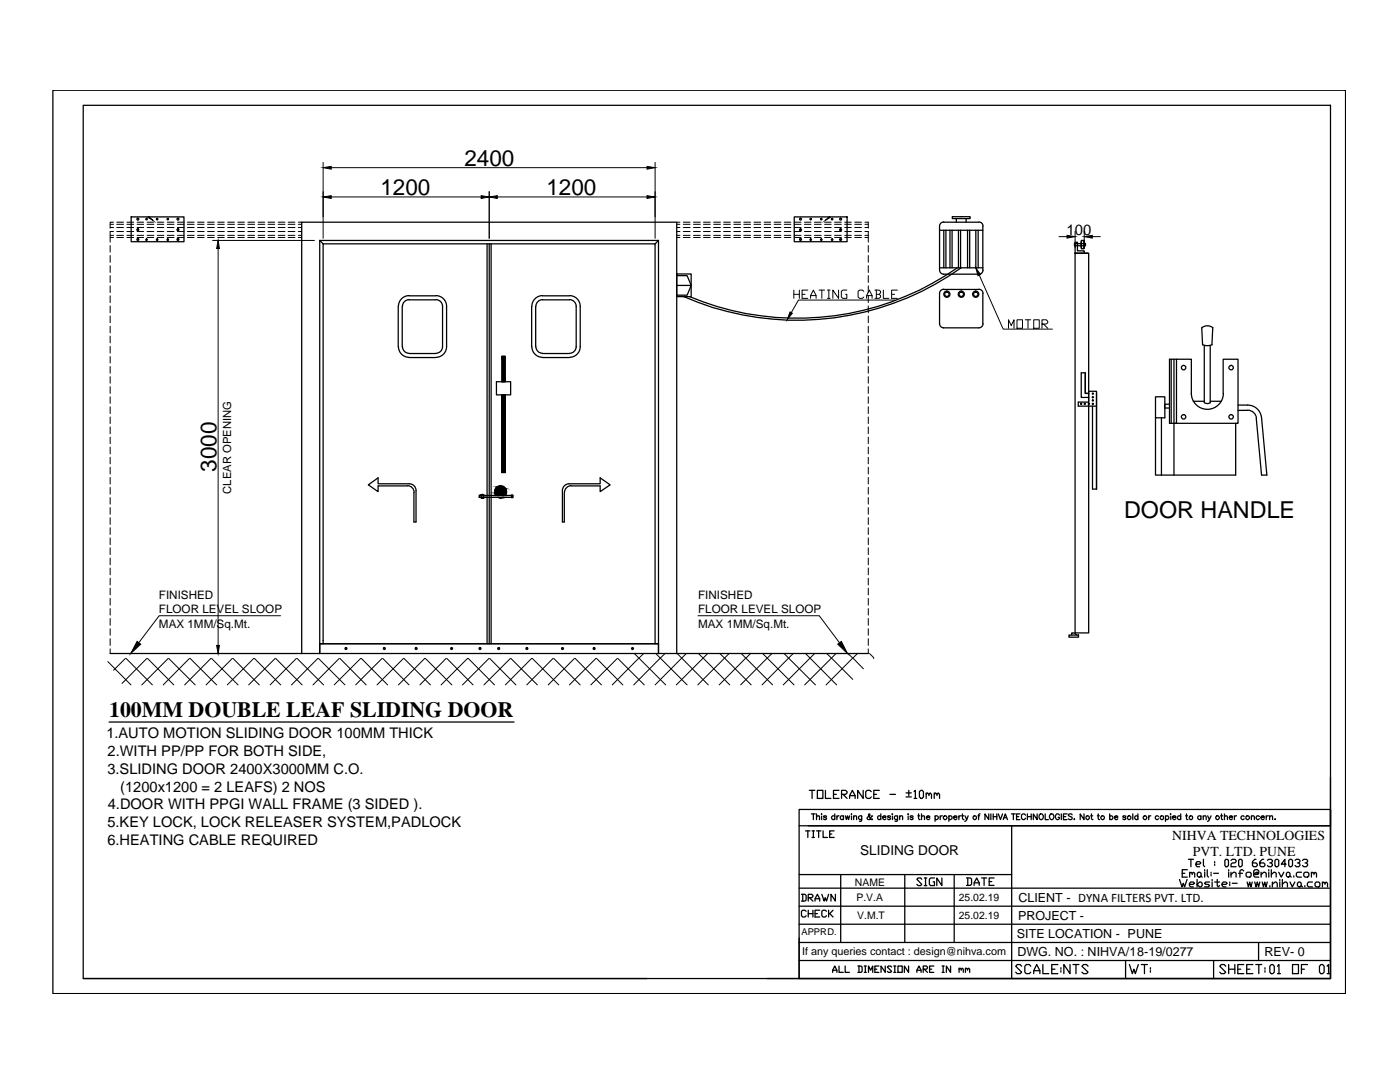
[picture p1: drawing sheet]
<svg xmlns="http://www.w3.org/2000/svg" width="279mm" height="216mm" viewBox="0 0 279 216" stroke-linecap="round" stroke-linejoin="round" font-family="sans-serif">
<!-- layer: 0 -->
<g fill="none" stroke="#000" stroke-width=".25">
<path d="M10.6 18h257.9v180.3h-257.9zM16.6 21h248.9v174.3h-248.9zM26.2 43.3h10.5v4.9h-10.5zM63.8 48h67.6v80.5h-67.6zM63.8 48l.7 .7M81.6 59.8h5.4M81.6 59h5.4M81.7 59.8a1.33 1.33 0 0 0-1.4 1.3M81.7 59a2.14 2.14 0 0 0-2.2 2.1M87 59.8a1.33 1.33 0 0 1 1.3 1.3v8.1M87 59a2.14 2.14 0 0 1 2.1 2.1v8.1M97.2 48.7v79.8"/>
<path d="M97.6 48.7v79.8M98 48.7v79.8M108.3 59.8h5.3M108.3 59h5.3M108.3 59.8a1.33 1.33 0 0 0-1.4 1.3M108.3 59a2.14 2.14 0 0 0-2.2 2.1v8.1M113.7 59.8a1.33 1.33 0 0 1 1.3 1.3v8.1M113.7 59a2.14 2.14 0 0 1 2.1 2.1v8.1M131.4 48l-.7 .7M135.1 54.7h2.8v4.5h-2.8zM135.1 55h2l.8 2M135.1 57h2.8l-.8 1.9h-2"/>
<path d="M158.5 43.3h10.6v4.9h-10.6zM187.5 45.1v8.8a.83 .83 0 0 0 .8 .8M187.5 58.6v6a.83 .83 0 0 0 .8 .8M187.5 53.4h8.6M187.5 45.9h8.6M188.3 54.7h7M188.3 44.3h7M188.3 57.8h7M188.3 44.3a.83 .83 0 0 0-.8 .8M188.3 57.7a.83 .83 0 0 0-.8 .8M188.4 45.9v7.5M188.8 45.9v7.5"/>
<path d="M189.6 45.9v7.5M190 45.9v7.5M190.9 44.3v-.7h-.9v-.4h3.6v.4h-.8v.7M190.9 43.6h1.9M191.1 53.4a55.7 55.7 0 0 1-53.5 5.8M191.3 45.9v7.5M191.7 45.9v7.5M191.8 53.4a56.4 56.4 0 0 1-55.3 5.8M193.1 45.9v7.5M193.5 45.9v7.5M194.7 45.9v7.5M195.2 45.9v7.5"/>
<path d="M195.4 44.3a.83 .83 0 0 1 .8 .8M195.4 57.7a.83 .83 0 0 1 .8 .8M196.1 45.1v8.8M196.1 58.6v6M196.2 53.9a.83 .83 0 0 1-.8 .8M214.4 48.6h2.2v.4h-2.2zM214.6 50.5h2.7v75.8h-2.7zM214.6 50.5v-2.1h.4v1.7h1.4v.4M214.6 50.5h2.5M215.8 48h.5v1.6h-.5zM215.8 48l-.1 .8 .1 .8M216.3 48l.2 .8-.2 .8"/>
<path d="M79.5 61.1v8.1M79.5 69.2a2.14 2.14 0 0 0 2.2 2.1M80.3 61.1v8.1M80.3 69.2a1.33 1.33 0 0 0 1.4 1.3M81.6 70.5h5.4M81.6 71.3h5.4M88.3 69.2a1.33 1.33 0 0 1-1.3 1.3M89.1 69.2a2.14 2.14 0 0 1-2.1 2.1M99.1 76.2h2.8v2.6h-2.8zM100.1 78.8h.8v15.5h-.8zM100.2 71.1h.6v5.1h-.6zM106.1 69.2a2.14 2.14 0 0 0 2.2 2.1"/>
<path d="M106.9 61.1v8.1M106.9 69.2a1.33 1.33 0 0 0 1.4 1.3M108.3 70.5h5.3M108.3 71.3h5.3M115 69.2a1.33 1.33 0 0 1-1.3 1.3M115.8 69.2a2.14 2.14 0 0 1-2.1 2.1M188.3 65.4h7M196.2 64.6a.83 .83 0 0 1-.8 .8M217.3 78.5h-.7v-4.1h-.8v4.9h1.5M230.6 79.2h1.9v4.2h-1.9zM233.7 71.7v12.8M234.3 71.7v23.1"/>
<path d="M234.8 71.7h3v6.8a3.2 3.2 0 0 0 3.1 3.2 3.2 3.2 0 0 0 3.2-3.2v-6.8h3v12.8h-12.3zM234.8 71.7h-1.4v12.8h1.4M240.3 68.9v11.5M241.5 68.9v11.5M242 65.4l-.1 3.4-.8 .2-1.1-.2M242.1 65.4a1.67 1.67 0 0 0-2.3 0l.2 3.4M81.3 97h-5.8v1.1l-2-1.4 2-1.4v1.2h6.2a1.33 1.33 0 0 1 1.3 1.4v6.3h-.4v-5.9M81.3 96.9a1.33 1.33 0 0 1 1.3 1.3M96 99.2a.36 .36 0 0 0 .6 0M96.1 98.9h-.5v.3h.5v-.4h.3v.5l-.3-.1M96.4 98.9h5.9v.3h-5.9M96.6 98.8a.36 .36 0 0 0-.6 0"/>
<path d="M98.9 98.8a1.21 1.21 0 0 1 1-1.9 1.21 1.21 0 0 1 1 1.9M99.3 99.2l.6 .1 .6-.1M102.1 98.8h.2v.5h-.2zM114 97h5.8v1.1l2-1.4-2-1.4v1.2h-6.2a1.33 1.33 0 0 0-1.4 1.4v6.3h.4v-5.9M114 96.9a1.33 1.33 0 0 0-1.3 1.3M218 81v16.6h.8v-19.5h-1.5v2.1h-2.1v.8h3.6M230.6 83.4v11.4h1.2M231.8 83.4v11.4M233.4 80.7h-.9v.7h.9M238.1 80.1h2.2M240.4 80.3a.99 .99 0 0 0 1.1 0M241.5 80.1h2.2"/>
<path d="M246.6 84.5v10.3h-14.8M247.1 81.9h1.9M247.1 80.8h1.9M249 81.8a1.76 1.76 0 0 1 1.7 1.6M249 80.8a2.77 2.77 0 0 1 2.8 2.5M251.8 83.4l1 11.4h-1l-1.1-11.3M60.2 130.4v-86.1h74.9v86.1M63.8 128.5h67.6v1.9h-67.6zM63.8 128.5v1.9h-41.8M64.5 128.5v-79.8h66.2v79.8M131.4 128.5v1.9h41.9M213.3 126.7h1.9v.4h-1.9z"/>
<path d="M213.9 126.7v-.4h.5l.5 .4M21.8 144.1h80.8M161.5 157.7h1.1M162.1 157.7v1.6M163.1 157.7h1.1v1.6h-1.1zM164.7 157.7v1.6h1.1M166.3 158.5h.6M167.4 157.7h-1.1v1.6h1.1M168 158.5h.8l.3-.3v-.2l-.3-.3h-.8v1.6M168.2 158.5l.9 .8M169.6 159.3v-.5l.5-1.1 .6 1.1v.5M169.6 158.8h1.1"/>
<path d="M172.3 157.7v1.6l-1.1-1.6v1.6M173.9 158l-.3-.3h-.5l-.3 .3v1l.3 .3h.5l.3-.3M174.4 158.5h.5M175.5 157.7h-1.1v1.6h1.1M177.6 158.5h1.1M180.8 159h1.1M180.8 158.2h1.1M181.4 157.7v1.1M182.4 158l.3-.3v1.6M182.4 159.3h.6M183.5 158l.3-.3h.2l.3 .3v1l-.3 .3h-.2l-.3-.3zM184.8 158.5l.3-.3 .3 .3v.3"/>
<path d="M184.8 158.2v1.1M185.4 158.5l.2-.3 .3 .3v.8M186.5 158.5l.2-.3 .3 .3v.3M186.5 158.2v1.1M187 158.5l.3-.3 .2 .3v.8M265.5 155.1v40.2h-112.5M159.5 161.5h106v3.3h-106zM159.5 177.2h106M159.5 174.5h42.4M159.9 178.4h.7l.3 .3v.9l-.3 .2h-.7M160.2 178.4v1.4M160.8 165.8h.8"/>
<path d="M161.2 165.8v1.3M161.3 179.1h.7l.2-.2v-.2l-.2-.3h-.7v1.4M161.3 164.8h104.2M161.6 179.1l.6 .7M161.9 162.4h.8M162.1 165.8h.4M162.1 167.1h.4M162.3 162.4v1.1M162.3 165.8v1.3M162.7 179.8v-.5l.4-.9 .5 .9v.5M162.7 179.3h.9M163 163l.2-.2h.3v.7"/>
<path d="M163 162.4v1.1M163 165.8h.8M163.4 165.8v1.3M163.9 162.4h.1M164 162.8v.7M164 178.4l.5 1.4 .2-.7 .2 .7 .5-1.4M164.3 165.8v1.3h.9M164.9 163l-.2-.2h-.3v.2l.5 .2v.2l-.2 .1-.3-.1M165.6 166.4h.4M166.5 165.8h-.9v1.3h.9M166.6 163a.36 .36 0 0 0-.5-.1 .36 .36 0 0 0 0 .5 .36 .36 0 0 0 .5 0M166.6 162.4v1.1"/>
<path d="M166.7 178.4v1.4l-.9-1.4v1.4M167 162.8v.7M167.4 162.8h-.2l-.2 .3M167.8 174.5v13.6M168.3 163a.36 .36 0 0 0-.5-.1 .36 .36 0 0 0 0 .5 .36 .36 0 0 0 .5 0M168.3 162.8v.7M168.7 162.8l.2 .7 .2-.7 .2 .7 .3-.7M169.9 162.4h.1M169.9 162.8v.7M170.4 163l.3-.2h.2l.1 .7M170.4 162.8v.7M172 162.8l-.1 1h-.4"/>
<path d="M172 163a.36 .36 0 0 0-.6-.1 .36 .36 0 0 0 0 .5 .36 .36 0 0 0 .6 0M174.1 162.9l-.1-.1a.63 .63 0 0 1-.9 .6v-.3l.5-.3-.1-.4-.2 .2 .1 .2 .6 .7 .1-.1M175.8 163a.36 .36 0 0 0-.5-.1 .36 .36 0 0 0 0 .5 .36 .36 0 0 0 .5 0M175.8 162.4v1.1M176.2 163.1l.6-.1a.35 .35 0 0 0-.5-.1 .35 .35 0 0 0 0 .6 .35 .35 0 0 0 .5-.1M177.7 163l-.2-.2h-.3v.2l.4 .2 .1 .2-.2 .1-.4-.1M178 162.4h.2zM178.1 162.8v.7M179.1 162.8v1h-.5M179.1 163a.36 .36 0 0 0-.5-.1 .36 .36 0 0 0 0 .5 .36 .36 0 0 0 .5 0M179.5 163l.3-.2h.3v.7M179.5 162.8v.7"/>
<path d="M180.6 174.5v13.6M181.2 162.4h.1M181.2 162.8v.7M182.2 163l-.2-.2h-.3v.2l.5 .2v.2l-.2 .1-.4-.1M183.2 162.8h.3M183.3 162.4v.9l.3 .2M183.9 163l.3-.2h.3v.7M183.9 162.4v1.1M184 175.4l-.3-.2h-.5l-.2 .2 1 1.1-.3 .2h-.5l-.2-.2M184.5 175.2h.5M184.5 176.7h.5M184.7 175.2v1.5"/>
<path d="M184.9 163.1h.7a.36 .36 0 0 0-.6-.2 .36 .36 0 0 0 .1 .6h.2l.3-.1M186.5 175.2h-.8l-.2 .2v1.1l.2 .2h.8v-.7h-.3M186.6 163a.36 .36 0 0 1 .5-.1 .36 .36 0 0 1 0 .5 .36 .36 0 0 1-.5 0M186.6 162.8v1.1M187.6 162.8v.7M188 175.2v1.5l-1-1.5v1.5M188.1 162.8h-.3l-.2 .3M189.4 163a.36 .36 0 0 1 .5-.1 .36 .36 0 0 1 0 .5 .36 .36 0 0 1-.5 0M189.4 162.8v1.1M190.3 163.1h.7a.36 .36 0 0 0-.6-.2 .36 .36 0 0 0 .1 .6h.3l.2-.1M190.4 174.5v13.6M191.4 162.8v.7"/>
<path d="M191.8 162.8h-.3l-.1 .3M192 162.8h.3M192.1 162.4v.9l.3 .2M192.6 162.8l.3 .7 .3-.7M192.9 175.2h.7l.3 .2v1l-.3 .3h-.7M192.9 163.5l-.4 .4M193.1 175.2v1.5M194.4 176.7v-.5l.5-1 .5 1v.5M194.4 176.2h1M195.2 162.8h.3M195.6 162.4l-.3 .2v.9M195.9 175.2h1"/>
<path d="M196.4 175.2v1.5M197.3 162.4v1.1l-.7-1.1v1.1M197.4 175.9h.5M197.8 162.4v1.1M198.2 162.4v1.1M198.2 163h.7M198.4 175.2h-1v1.5h1M198.9 162.4v1.1M199.2 162.4l.5 1.1 .4-1.1M200.2 163.5l.4-1.1 .5 1.1M200.4 163.2h.5M201.9 162.4h.7"/>
<path d="M201.9 164.8v30.5M202.2 162.4v1.1M202.9 163h.4M203.6 162.4h-.7v1.1h.7M204.7 162.7l-.1-.1a.54 .54 0 0 0-.8 .3 .54 .54 0 0 0 .6 .6l.3-.2M205 163h.8M205 162.4v1.1M205.8 162.4v1.1M207 162.4v1.1l-.8-1.1v1.1M207.4 162.6a.5 .5 0 0 1 .8 .4 .5 .5 0 0 1-.8 .4zM208.6 162.4v1.1h.6M209.6 162.4a.53 .53 0 0 1 .7 .6 .53 .53 0 0 1-.7 .5l-.2-.4z"/>
<path d="M211.4 162.7a.45 .45 0 0 0-.6-.2 .45 .45 0 0 0-.2 .6 .41 .41 0 0 0 .4 .5 .41 .41 0 0 0 .4-.5h-.2M211.8 162.4v1.1M212.2 163h.5M213 162.4h-.8v1.1h.8M214 162.6l-.3-.2-.5 .2 .1 .2 .6 .2 .1 .2v.2l-.3 .1-.5-.1M214.3 163.5h.2zM216.3 162.4v1.1l-.7-1.1v1.1M217.7 162.8h.4M217.8 162.4v.9l.3 .2M219 162.8h.4M219.2 162.4v.9l.2 .2M221.5 163a.36 .36 0 0 1 .5-.1 .36 .36 0 0 1 0 .5 .36 .36 0 0 1-.5 0"/>
<path d="M221.5 162.4v1.1M222.4 163.1l.7-.1a.35 .35 0 0 0-.6-.1 .35 .35 0 0 0 0 .6 .35 .35 0 0 0 .6-.1M224.7 163l-.2-.2h-.4v.2l.5 .2 .1 .2-.2 .1-.4-.1M226.1 162.4v1.1M227.1 163a.36 .36 0 0 0-.5-.1 .36 .36 0 0 0 0 .5 .36 .36 0 0 0 .5 0M227.1 162.4v1.1M229.2 162.8v.7M229.7 162.8h-.3l-.2 .3M231.2 163a.36 .36 0 0 0-.5-.1 .36 .36 0 0 0 0 .5 .36 .36 0 0 0 .5 0M232.6 163a.38 .38 0 0 1 .6-.1 .38 .38 0 0 1 0 .5 .38 .38 0 0 1-.6 0M232.6 162.8v1.1M233.6 162.4h.1z"/>
<path d="M233.7 162.8v.7M234 163.1h.7a.36 .36 0 0 0-.6-.2 .36 .36 0 0 0 .1 .6h.3l.2-.1M235.4 175.5l.5 1.5 .2-.8 .3 .8 .5-1.5M235.6 163a.38 .38 0 0 0-.5-.1 .38 .38 0 0 0 0 .5 .38 .38 0 0 0 .5 0M235.6 162.4v1.1M235.9 174.3h.5M236.6 162.8h.4M236.8 162.4v1.1h.3M237 173.5h-1.1v1.5h1.1M237.2 171.5h1M237.4 176.5h.7l.3-.3-.3-.2h-.5l-.2 .2v.5l.2 .3h.5M237.4 174.3l.3-.3 .2 .3v.2"/>
<path d="M237.4 174v1M237.7 171.5v1.4M237.9 174.3l.3-.3 .2 .3v.7M238.7 172.4h.7l.3-.2-.3-.3h-.5l-.2 .3v.5l.2 .2h.5M238.9 176.5l.5-.5h.3l.2 .2v.5l-.2 .3h-.3zM238.9 175.5v1.5M238.9 174.3l.6-.3 .2 .3v.5l-.2 .2h-.3l-.3-.2zM239.7 163a.36 .36 0 0 0-.6-.1 .36 .36 0 0 0 0 .5 .36 .36 0 0 0 .6 0M239.7 162.8v.7M239.7 174.8l.2 .2M240.1 163l.2-.2h.3l.1 .7M240.1 162.8v.7"/>
<path d="M240.2 171.5v1.2l.2 .2M240.4 173.5v.3M240.4 174v1M240.9 173.5v1.3l.3 .2M241 162.8l.4 .7 .3-.7M241.4 163.5l-.4 .4M241.4 176h-.8l-.2 .2 .2 .3h.5l.3 .2-.3 .3h-.7M241.7 174v.3M241.7 174.5v.3M241.9 175.5v.2M241.9 176v1M242.2 174.3h1"/>
<path d="M242.4 171.9v.3M242.4 172.4v.3M242.4 176h1M242.9 175.5v1.2l.2 .3 .3-.3M243.6 162.8h.4M243.8 162.4v.9l.2 .2M243.9 176.5h.8l.2-.3-.2-.2h-.5l-.3 .2v.5l.3 .3h.5M244.4 163l.2-.2h.3l.1 .7M244.4 162.4v1.1M244.4 171.7l.3-.2 .5 .2v1l-.3 .2h-.2l-.3-.2zM245.2 173.5v.3M245.2 174v1"/>
<path d="M245.3 163.1h.7a.36 .36 0 0 0-.6-.2 .36 .36 0 0 0 .1 .6h.3l.2-.1M245.4 176v.2M245.4 176.5v.2M245.7 171.7l.2-.2h.5l.3 .2v.2l-.3 .3h-.5l-.2 .2v.5h1M245.7 174.5l.5-.5h.2l.3 .3v.7M245.7 174v1M245.9 176.2h1M246.4 162.8v.7M246.8 162.8h-.3l-.1 .3M247.2 171.7l.2-.2 .5 .2v1l-.2 .2h-.3l-.2-.2zM247.2 174.3h.8M248.2 173.8l-.2-.3h-.3l-.2 .3v1.2"/>
<path d="M248.3 163a.36 .36 0 0 0-.5-.1 .36 .36 0 0 0 0 .5 .36 .36 0 0 0 .5 0M248.7 174.3l.2-.3h.5l.3 .3v.5l-.3 .2h-.5l-.2-.2zM248.9 176l.2 1 .3-1 .3 1 .2-1M249.7 163l.2-.2h.3l.1 .7M249.7 162.8v.7M250.4 176l.3 1 .2-1 .3 1 .2-1M250.7 171.5h-.3l-.4 .4v.8l.2 .2h.5l.2-.2v-.3l-.2-.2h-.7M251 174.3l-.3 .2h-.2v-.2l.2-.3h.3v.5l.2-.2v-.5l-.2-.3h-.5l-.3 .3v1l.3 .2h.7M251.3 163a.38 .38 0 0 0-.5-.1 .38 .38 0 0 0 0 .5 .38 .38 0 0 0 .5 0M251.6 163.1h.7a.36 .36 0 0 0-.5-.2 .36 .36 0 0 0 0 .6h.3l.2-.1M251.7 174.5l.5-.5h.2l.3 .3v.7M251.7 174v1"/>
<path d="M251.9 176l.3 1 .2-1 .3 1 .2-1M252.2 171.5h-.3l-.5 .4v.8l.3 .2h.5l.2-.2v-.3l-.2-.2h-.8M252.7 162.8v.7M253 171.7l.2-.2h.5l.2 .2v.2l-.2 .3h-.3M253.1 162.8h-.3l-.1 .3M253.2 173.5v.3M253.2 174v1M253.4 163l.3-.2h.2l.1 .7M253.4 162.8v.7M253.4 176.7v.3M253.7 172.2l.2 .2v.3l-.2 .2h-.5l-.2-.2M253.7 174.5l.5-.5h.2l.3 .3v.7"/>
<path d="M253.7 173.5v1.5M253.9 176.5l.5-.5h.2l.3 .2v.8M253.9 176v1M254.4 163.5h.1zM254.4 171.7l.3-.2 .5 .2v1l-.3 .2h-.2l-.3-.2zM255.2 174l.5 1 .5-1M255.4 175.5v.2M255.4 176v1M255.9 176.5l.5-.5h.3l.2 .2v.8M255.9 175.5v1.5M256.7 172.4h-1l.7-.9v1.4M256.7 174.3l.3-.3 .4 .3v.5l-.2 .2h-.2l-.3-.2z"/>
<path d="M257.2 171.7l.2-.2 .6 .2v1l-.3 .2h-.3l-.2-.2zM257.4 176l.5 1 .5-1M257.4 174.8l.3 .2M258.2 174.8v.2M258.5 171.7l.2-.2h.5l.2 .2v.2l-.2 .3h-.3M258.9 176.2l.3-.2h.2l.3 .2v.5l-.3 .3h-.2l-.3-.3zM259.2 172.2l.2 .2v.3l-.2 .2h-.5l-.2-.2M259.7 176.7l.2 .3M259.7 174h-.7l-.3 .3v.5l.3 .2h.7M259.9 171.7l.3-.2h.5l.3 .2v.2l-.3 .3h-.3M260.2 174.3l.2-.3h.6l.2 .3v.5l-.2 .2h-.6l-.2-.2zM260.4 176.7v.3"/>
<path d="M260.7 172.2l.3 .2v.3l-.3 .2h-.5l-.3-.2M261.7 174.3l.3-.3 .2 .3v.2M261.7 174v1M261.9 176h-.7l-.3 .2v.5l.3 .3h.7M262.2 174.3l.3-.3 .2 .3v.7M262.7 176h.5l.2 .2v.5l-.2 .3h-.5l-.3-.3v-.5zM263.9 176.2l.3-.2 .2 .2v.3M263.9 176v1M264.4 176.2l.3-.2 .2 .2v.8M265.5 161.5v33.8h-106v-30.5M16.6 195.3h112.5M159.5 188.1h106"/>
<path d="M159.5 184.4h106M159.5 180.8h106M159.5 191.7h106M160.9 181.8l-.3-.2h-.4l-.3 .2v.9l.3 .3h.4l.3-.3M161.3 181.6v1.4M161.3 182.3h.9M162.2 181.6v1.4M162.7 182.3h.4M163.6 181.6h-.9v1.4h.9M164.9 181.8l-.2-.2h-.4l-.3 .2v.9l.3 .3h.4l.2-.3M165.4 181.6v1.4M165.6 182.3l.7 .7"/>
<path d="M166.2 194v-.4l.4-.8 .4 .8v.4M166.2 193.6h.8M166.3 181.6l-.7 .7h-.2M167.4 192.8v1.2h.9M168.7 192.8v1.2h.8M171.2 192.8h.6l.3 .2v.8l-.3 .2h-.6M171.4 192.8v1.2M172.5 192.8h.4M172.5 194h.4M172.7 192.8v1.2M173.3 194v-1.2l.5 .8 .4-.8v1.2M174.6 193.4h.4"/>
<path d="M175.4 192.8h-.8v1.2h.8M176.7 192.8v1.2l-.9-1.2v1.2M177.9 193l-.2-.2h-.4l-.2 .2 .8 .8-.2 .2h-.4l-.2-.2M178.4 192.8h.4M178.4 194h.4M178.6 192.8v1.2M179.2 192.8h.9v1.2h-.9zM181.3 192.8v1.2l-.8-1.2v1.2M183 194v-.4l.4-.8 .4 .8v.4M183 193.6h.8M184.2 193.4h.7l.2-.4-.2-.2h-.7v1.2M184.5 193.4l.6 .6"/>
<path d="M185.5 193.4h.4M186.4 192.8h-.9v1.2h.9M188 192.8h.4M188 194h.4M188.2 192.8v1.2M189.7 192.8v1.2l-.8-1.2v1.2M191.4 193.4l.2-.2 .2 .4M191.4 193.2v.8M191.8 193.4l.2-.2 .2 .2v.6M192.7 193.4l.2-.2 .2 .4M192.7 193.2v.8M193.1 193.4l.2-.2 .2 .2v.6"/>
<path d="M203.9 192.8l-.3-.3h-.6l-.3 .3 1.2 1.2-.3 .3h-.6l-.3-.3M205.7 192.8l-.3-.3h-.6l-.3 .3v1.2l.3 .3h.6l.3-.3M206.3 194.3v-.6l.6-1.2 .6 1.2v.6M206.3 193.7h1.2M208.1 192.5v1.8h1.2M209.9 193.4h.6M211.1 192.5h-1.2v1.8h1.2M211.7 193.1v.3M211.7 193.7v.3M213.5 192.5v1.8l-1.2-1.8v1.8M214.1 192.5h1.2M214.7 192.5v1.8"/>
<path d="M217.1 192.8l-.3-.3h-.5l-.4 .3 1.2 1.2-.3 .3h-.5l-.4-.3M224.6 191.7v3.6M225.4 192.5l.6 1.8 .3-.9 .3 .9 .6-1.8M227.8 192.5h1.2M228.4 192.5v1.8M229.6 193.1v.3M229.6 193.7v.3M242.2 191.7v3.6M244.6 192.8l-.3-.3h-.6l-.3 .3 1.2 1.2-.3 .3h-.6l-.3-.3M245.2 192.5v1.8M245.2 193.4h1.2M246.4 192.5v1.8"/>
<path d="M247 193.4h.6M248.2 192.5h-1.2v1.8h1.2M248.8 193.4h.6M250 192.5h-1.2v1.8h1.2M250.6 192.5h1.2M251.2 188.1v3.6M251.2 192.5v1.8M252.4 193.1v.3M252.4 193.7v.3M253.7 192.5h.3l.3 .3v1.2l-.3 .3h-.3l-.3-.3v-1.2zM254.9 192.8l.3-.3v1.8M254.9 194.3h.6"/>
<path d="M258 192.5h1.1v1.8h-1.1zM259.7 193.4h.6M261 192.5h-1.3v1.8M263.6 192.5h.4l.3 .3v1.2l-.3 .3h-.4l-.3-.3v-1.2zM264.9 192.8l.2-.3v1.8M264.9 194.3h.5"/>
<circle cx="27.5" cy="47.8" r=".19"/>
<circle cx="27.5" cy="43.7" r=".19"/>
<circle cx="27.5" cy="45.8" r=".19"/>
<circle cx="29.2" cy="43.7" r=".15"/>
<circle cx="29.2" cy="47.8" r=".15"/>
<circle cx="31.4" cy="43.7" r=".15"/>
<circle cx="31.4" cy="47.8" r=".15"/>
<circle cx="33.5" cy="47.8" r=".15"/>
<circle cx="33.5" cy="43.7" r=".15"/>
<circle cx="35.5" cy="47.8" r=".19"/>
<circle cx="35.5" cy="45.8" r=".19"/>
<circle cx="35.5" cy="43.7" r=".19"/>
<circle cx="159.8" cy="43.7" r=".19"/>
<circle cx="159.8" cy="47.8" r=".19"/>
<circle cx="159.8" cy="45.8" r=".19"/>
<circle cx="161.8" cy="43.7" r=".15"/>
<circle cx="161.8" cy="47.8" r=".15"/>
<circle cx="163.9" cy="47.8" r=".15"/>
<circle cx="163.9" cy="43.7" r=".15"/>
<circle cx="166.1" cy="43.7" r=".15"/>
<circle cx="166.1" cy="47.8" r=".15"/>
<circle cx="167.8" cy="43.7" r=".19"/>
<circle cx="167.8" cy="47.8" r=".19"/>
<circle cx="167.8" cy="45.8" r=".19"/>
<circle cx="189" cy="58.7" r=".61"/>
<circle cx="189" cy="58.7" r=".44"/>
<circle cx="191.8" cy="58.7" r=".61"/>
<circle cx="191.8" cy="58.7" r=".44"/>
<circle cx="194.7" cy="58.7" r=".61"/>
<circle cx="194.7" cy="58.7" r=".44"/>
<circle cx="218.1" cy="79.9" r=".11"/>
<circle cx="218.1" cy="79.3" r=".11"/>
<circle cx="218.1" cy="78.6" r=".11"/>
<circle cx="236.2" cy="73.4" r=".44"/>
<circle cx="245.7" cy="73.4" r=".44"/>
<circle cx="215.8" cy="80.6" r=".11"/>
<circle cx="216.5" cy="80.6" r=".11"/>
<circle cx="217.3" cy="80.6" r=".11"/>
<circle cx="218.1" cy="80.6" r=".11"/>
<circle cx="236.2" cy="83.2" r=".44"/>
<circle cx="245.7" cy="83.2" r=".44"/>
<circle cx="69" cy="129.4" r=".19"/>
<circle cx="76.7" cy="129.4" r=".19"/>
<circle cx="83.1" cy="129.4" r=".19"/>
<circle cx="90.1" cy="129.4" r=".19"/>
<circle cx="95.8" cy="129.4" r=".19"/>
<circle cx="99.5" cy="129.4" r=".19"/>
<circle cx="105.1" cy="129.4" r=".19"/>
<circle cx="112.3" cy="129.4" r=".19"/>
<circle cx="118.6" cy="129.4" r=".19"/>
<circle cx="126.2" cy="129.4" r=".19"/>
<circle cx="188.6" cy="163.2" r=".37"/>
<circle cx="194.5" cy="163.2" r=".37"/>
<circle cx="217.1" cy="163.2" r=".37"/>
<circle cx="220.1" cy="163.2" r=".37"/>
<circle cx="225.4" cy="163.2" r=".37"/>
<circle cx="228.5" cy="163.2" r=".37"/>
<circle cx="231.9" cy="163.2" r=".37"/>
<circle cx="237.7" cy="163.2" r=".37"/>
<circle cx="243" cy="163.2" r=".37"/>
<circle cx="249" cy="163.2" r=".37"/>
</g>
<g fill="none" stroke="#000" stroke-width=".2">
<path d="M64.5 32.4v15.2M66.1 39.3h29.9M66.1 33.5h63M97.6 38.2v9.4M99.2 39.3h29.9M130.7 32.4v15.2M22 45.4h.7M22 44.8h.7M22 47h.7M22 47.4v.9M22 49v1.3M22 51v1.3"/>
<path d="M22 53v1.4M22 55v1.4M22 57v1.4M22 59v1.4M22.7 44.3h-.7v1.2M22.7 46.2h-.7v1.2h.7M23.3 44.3h1.4M23.3 47.4h1.4M23.3 45.4h1.4M23.3 46.2h1.4M23.3 44.8h1.4M23.3 47h1.4"/>
<path d="M25.3 44.3h1.4M25.3 47.4h1.4M25.3 45.4h1.4M25.3 46.2h1.4M25.3 44.8h1.4M25.3 47h1.4M27.4 44.3h1.3M27.4 47.4h1.3M27.4 45.4h1.3M27.4 46.2h1.3M27.4 44.8h1.3M27.4 47h1.3"/>
<path d="M29.4 44.3h1.3M29.4 47.4h1.3M29.4 45.4h1.3M29.4 46.2h1.3M29.4 44.8h1.3M29.4 47h1.3M31.4 44.3h1.3M31.4 47.4h1.3M31.4 45.4h1.3M31.4 46.2h1.3M31.4 44.8h1.3M31.4 47h1.3"/>
<path d="M33.4 44.3h1.3M33.4 47.4h1.3M33.4 45.4h1.3M33.4 46.2h1.3M33.4 44.8h1.3M33.4 47h1.3M35.4 44.3h1.3M35.4 47.4h1.3M35.4 45.4h1.3M35.4 46.2h1.3M35.4 44.8h1.3M35.4 47h1.3"/>
<path d="M37.4 44.3h1.3M37.4 47.4h1.3M37.4 45.4h1.3M37.4 46.2h1.3M37.4 44.8h1.3M37.4 47h1.3M39.4 44.3h1.3M39.4 47.4h1.3M39.4 45.4h1.3M39.4 46.2h1.3M39.4 44.8h1.3M39.4 47h1.3"/>
<path d="M41.4 44.3h1.4M41.4 47.4h1.4M41.4 45.4h1.4M41.4 46.2h1.4M41.4 44.8h1.4M41.4 47h1.4M42.4 48h20.4M43.4 44.3h1.4M43.4 47.4h1.4M43.4 45.4h1.4M43.4 46.2h1.4M43.4 44.8h1.4"/>
<path d="M43.4 47h1.4M43.5 49.6v79.2M45.4 44.3h1.4M45.4 47.4h1.4M45.4 45.4h1.4M45.4 46.2h1.4M45.4 44.8h1.4M45.4 47h1.4M47.5 44.3h1.3M47.5 47.4h1.3M47.5 45.4h1.3M47.5 46.2h1.3"/>
<path d="M47.5 44.8h1.3M47.5 47h1.3M49.5 44.3h1.3M49.5 47.4h1.3M49.5 45.4h1.3M49.5 46.2h1.3M49.5 44.8h1.3M49.5 47h1.3M51.5 44.3h1.3M51.5 47.4h1.3M51.5 45.4h1.3M51.5 46.2h1.3"/>
<path d="M51.5 44.8h1.3M51.5 47h1.3M53.5 44.3h1.3M53.5 47.4h1.3M53.5 45.4h1.3M53.5 46.2h1.3M53.5 44.8h1.3M53.5 47h1.3M55.5 44.3h1.4M55.5 47.4h1.4M55.5 45.4h1.4M55.5 46.2h1.4"/>
<path d="M55.5 44.8h1.4M55.5 47h1.4M57.5 44.3h1.4M57.5 47.4h1.4M57.5 45.4h1.4M57.5 46.2h1.4M57.5 44.8h1.4M57.5 47h1.4M59.5 44.3h.7M59.5 47.4h.7M59.5 45.4h.7M59.5 46.2h.7"/>
<path d="M59.5 44.8h.7M59.5 47h.7M135.1 44.3h.6M135.1 47.4h.6M135.1 45.4h.6M135.1 46.2h.6M135.1 44.8h.6M135.1 47h.6M136.4 44.3h1.3M136.4 47.4h1.3M136.4 45.4h1.3M136.4 46.2h1.3"/>
<path d="M136.4 44.8h1.3M136.4 47h1.3M138.4 44.3h1.4M138.4 47.4h1.4M138.4 45.4h1.4M138.4 46.2h1.4M138.4 44.8h1.4M138.4 47h1.4M140.4 44.3h1.3M140.4 47.4h1.3M140.4 45.4h1.3M140.4 46.2h1.3"/>
<path d="M140.4 44.8h1.3M140.4 47h1.3M142.4 44.3h1.4M142.4 47.4h1.4M142.4 45.4h1.4M142.4 46.2h1.4M142.4 44.8h1.4M142.4 47h1.4M144.4 44.3h1.4M144.4 47.4h1.4M144.4 45.4h1.4M144.4 46.2h1.4"/>
<path d="M144.4 44.8h1.4M144.4 47h1.4M146.4 44.3h1.4M146.4 47.4h1.4M146.4 45.4h1.4M146.4 46.2h1.4M146.4 44.8h1.4M146.4 47h1.4M148.4 44.3h1.4M148.4 47.4h1.4M148.4 45.4h1.4M148.4 46.2h1.4"/>
<path d="M148.4 44.8h1.4M148.4 47h1.4M150.5 44.3h1.3M150.5 47.4h1.3M150.5 45.4h1.3M150.5 46.2h1.3M150.5 44.8h1.3M150.5 47h1.3M152.5 44.3h1.3M152.5 47.4h1.3M152.5 45.4h1.3M152.5 46.2h1.3"/>
<path d="M152.5 44.8h1.3M152.5 47h1.3M154.5 44.3h1.3M154.5 47.4h1.3M154.5 45.4h1.3M154.5 46.2h1.3M154.5 44.8h1.3M154.5 47h1.3M156.5 44.3h1.3M156.5 47.4h1.3M156.5 45.4h1.3M156.5 46.2h1.3"/>
<path d="M156.5 44.8h1.3M156.5 47h1.3M158.4 57.9v1.6M158.4 58.7h1.1M158.5 44.3h1.4M158.5 47.4h1.4M158.5 45.4h1.4M158.5 46.2h1.4M158.5 44.8h1.4M158.5 47h1.4M159.5 57.9v1.6M160.1 58.7h.6"/>
<path d="M160.5 44.3h1.4M160.5 47.4h1.4M160.5 45.4h1.4M160.5 46.2h1.4M160.5 44.8h1.4M160.5 47h1.4M161.2 57.9h-1.1v1.6h1.1M161.8 59.5v-.5l.5-1.1 .6 1.1v.5M161.8 59h1.1M162.5 44.3h1.4M162.5 47.4h1.4M162.5 45.4h1.4"/>
<path d="M162.5 46.2h1.4M162.5 44.8h1.4M162.5 47h1.4M163.5 57.9h1.1M164 57.9v1.6M164.6 44.3h1.3M164.6 47.4h1.3M164.6 45.4h1.3M164.6 46.2h1.3M164.6 44.8h1.3M164.6 47h1.3M165.1 59.5h.6"/>
<path d="M165.1 57.9h.6M165.4 57.9v1.6M166.6 44.3h1.3M166.6 47.4h1.3M166.6 45.4h1.3M166.6 46.2h1.3M166.6 44.8h1.3M166.6 47h1.3M167.4 57.9v1.6l-1.2-1.6v1.6M168.6 44.3h1.3M168.6 47.4h1.3M168.6 45.4h1.3"/>
<path d="M168.6 46.2h1.3M168.6 44.8h1.3M168.6 47h1.3M169 57.9h-.8l-.3 .2v1.2l.3 .2h.8v-.8h-.2M170.6 44.3h1.3M170.6 47.4h1.3M170.6 45.4h1.3M170.6 46.2h1.3M170.6 44.8h1.3M170.6 47h1.3M172.4 58.1l-.3-.2h-.6l-.2 .2v1.2l.2 .2h.6l.3-.2M172.6 46.2h.7v1.2h-.7"/>
<path d="M172.6 44.3h.7v1.2M172.6 45.4h.7M172.6 44.8h.7M172.6 47h.7M172.9 59.5v-.5l.6-1.1 .5 1.1v.5M172.9 59h1.1M173.3 47.4v.9M173.3 49v1.3M173.3 51v1.3M173.3 53v1.4M173.3 55v1.4M173.3 57v1.4"/>
<path d="M173.3 59v1.4M174.6 57.9h.8l.3 .2v.3l-.3 .3M174.9 58.7h.5l.3 .3v.3l-.3 .2h-.8M174.9 57.9v1.6M176.3 57.9v1.6h1.1M177.9 58.7h.6M178.6 59.9h-19.2l-1.5 2.5M179.1 57.9h-1.2v1.6h1.2M195.4 54.9l4.8 10.8h9.8M211.3 47.2h1.7M214.6 46.2v3.3M216.4 46.2v3.3"/>
<path d="M218 47.2h1.6M22 61.1v1.3M22 63v1.4M22 65.1v1.3M22 67.1v1.3M22 69.1v1.4M22 71.1v1.3M22 73.1v1.4M22 75.2v1.3M22 77.1v1.4M22 79.2v1.3M173.3 61.1v1.3"/>
<path d="M173.3 63v1.4M173.3 65.1v1.3M173.3 67.1v1.3M173.3 69.1v1.4M173.3 71.1v1.3M173.3 73.1v1.4M173.3 75.2v1.3M173.3 77.1v1.4M173.3 79.2v1.3M201.3 65.5v-1.7l.5 1.2 .6-1.2v1.7M203 63.8h1.1v1.7h-1.1zM204.6 63.8h1.1"/>
<path d="M205.2 63.8v1.7M206.3 63.8h1.1v1.7h-1.1zM208 64.7h.8l.3-.3v-.3l-.3-.3h-.8v1.7M208.3 64.7l.8 .8M22 81.2v1.3M22 83.2v1.3M22 85.2v1.3M22 87.2v1.3M22 89.2v1.4M22 91.2v1.4M22 93.2v1.4M22 95.3v1.3"/>
<path d="M22 97.3v1.3M22 99.3v1.3M173.3 81.2v1.3M173.3 83.2v1.3M173.3 85.2v1.3M173.3 87.2v1.3M173.3 89.2v1.4M173.3 91.2v1.4M173.3 93.2v1.4M173.3 95.3v1.3M173.3 97.3v1.3M173.3 99.3v1.3"/>
<path d="M22 101.3v1.3M22 103.3v1.4M22 105.3v1.4M22 107.3v1.4M22 109.3v1.4M22 111.4v1.3M22 113.3v1.4M22 115.4v1.3M22 117.4v1.3M22 119.4v1.3M173.3 101.3v1.3M173.3 103.3v1.4"/>
<path d="M173.3 105.3v1.4M173.3 107.3v1.4M173.3 109.3v1.4M173.3 111.4v1.3M173.3 113.3v1.4M173.3 115.4v1.3M173.3 117.4v1.3M173.3 119.4v1.3M21.5 132l4.6 4.7M22 121.4v1.3M22 123.4v1.4M22 125.4v1.4"/>
<path d="M22 127.4v1.4M22 129.5v.9M25 131.4l-2.3 2.3M25.2 131.4l5.2 5.3M29.3 131.4l-4.9 5M29.4 131.4l5.3 5.3M33.6 131.4l-5.3 5.3M33.7 131.4l5.3 5.3M37.8 131.4l-5.2 5.3M37.9 131.4l5.3 5.3M42.1 131.4l-5.3 5.3M42.2 131.4l5.3 5.3"/>
<path d="M42.4 130.4h16.7M46.4 131.4l-5.3 5.3M46.5 131.4l5.2 5.3M50.6 131.4l-5.2 5.3M50.8 131.4l5.2 5.3M54.9 131.4l-5.3 5.3M55 131.4l5.3 5.3M56 122.9h-24.2l-4.1 5.3M59.2 131.4l-5.3 5.3M59.3 131.4l5.3 5.3M63.4 131.4l-5.2 5.3M63.6 131.4l5.2 5.3"/>
<path d="M67.7 131.4l-5.2 5.3M67.8 131.4l5.3 5.3M72 131.4l-5.3 5.3M72.1 131.4l5.3 5.3M76.3 131.4l-5.3 5.3M76.4 131.4l5.2 5.3M80.5 131.4l-5.3 5.3M80.6 131.4l5.3 5.3M84.8 131.4l-5.3 5.3M84.9 131.4l5.3 5.3M89 131.4l-5.2 5.3M89.2 131.4l5.2 5.3"/>
<path d="M93.3 131.4l-5.3 5.3M93.4 131.4l5.3 5.3M97.6 131.4l-5.3 5.3M97.7 131.4l5.3 5.3M101.9 131.4l-5.3 5.3M102 131.4l5.2 5.3M106.1 131.4l-5.2 5.3M106.2 131.4l5.3 5.3M110.4 131.4l-5.3 5.3M110.5 131.4l5.3 5.3M114.7 131.4l-5.3 5.3M114.8 131.4l5.2 5.3"/>
<path d="M118.9 131.4l-5.3 5.3M119.1 131.4l5.2 5.3M123.2 131.4l-5.3 5.3M123.3 131.4l5.3 5.3M126.6 130.4l1 1M127.4 131.4l-5.2 5.3M127.6 131.4l5.3 5.3M128.5 130.4l-1 1M130.9 130.4l.9 1M131.7 131.4l-5.2 5.3M131.9 131.4l5.2 5.3M132.7 130.4l-1 1"/>
<path d="M135.1 130.4l1 1M135.9 131.4l-5.2 5.3M136.2 131.4l5.2 5.3M137 130.4l-1 1M139.3 122.9h24.2l4 5.3M139.4 130.4l1 1M140.2 131.4l-5.2 5.3M140.4 131.4l5.2 5.3M141.2 130.4l-.9 1M143.7 130.4l1 1M144.5 131.4l-5.3 5.3M144.7 131.4l5.2 5.3"/>
<path d="M145.5 130.4l-1 1M147.9 130.4l1 1M148.7 131.4l-5.2 5.3M148.9 131.4l5.3 5.3M149.8 130.4l-1 1M152.2 130.4l1 1M153 131.4l-5.2 5.3M153.2 131.4l5.3 5.3M154.1 130.4l-1.1 1M156.5 130.4l1 1M157.3 131.4l-5.2 5.3M157.5 131.4l5.2 5.3"/>
<path d="M158.3 130.4l-1 1M160.8 130.4l.9 1M161.6 131.4l-5.3 5.3M161.8 131.4l5.2 5.3M162.6 130.4l-1 1M165 130.4l1 1M165.8 131.4l-5.2 5.3M166 131.4l4.2 4.2M166.8 130.4l-.9 1M169.3 130.4l.9 1M170.1 131.4l-5.2 5.3M170.3 131.4l2 2"/>
<path d="M171.1 130.4l-.9 1M173.3 121.4v1.3M173.3 123.4v1.4M173.3 125.4v1.4M173.3 127.4v1.4M173.3 129.5v.9M173.5 130.4l.9 .8M174.3 131.4h.1"/>
</g>
<g fill="#000" stroke="#000" stroke-width=".2">
<path d="M64.5 39.3l1.6-.3v.6zM64.5 33.5l1.6-.3v.6zM96 39l1.6 .3-1.6 .3zM97.6 39.3l1.6-.3v.6zM129.1 39l1.6 .3-1.6 .3zM129.1 33.2l1.6 .3-1.6 .3zM29.7 43.2l.8 .8-1-.6zM43.5 48l.3 1.6h-.6zM164.7 44l.8-.8 .2 .2zM194.7 53.4l1 1.4-.5 .2zM213 47l1.6 .2-1.6 .3zM216.4 47.2l1.6-.2v.5z"/>
<path d="M157.7 62.2l.4 .3-1 1.3zM96.1 98.7h.4zM96.4 99.2h.2zM99.3 99.2h1.1l-.5 .2zM99.3 99.2l.6 .2zM27.4 128l.7 .5-2 1.9zM43.2 128.8h.6l-.3 1.6zM167.2 128.5l.7-.5 1.2 2.4z"/>
<path d="M100.2 71.1v5.1h.6zM100.2 71.1h.6v5.1z"/>
<path d="M96 98.8l.1 .1zM96 98.8l.1 .1z"/>
<path d="M96 98.8h.5zM96.1 98.7l.4 .1z"/>
<path d="M96 99.2l.1 .1zM96 99.2l.1 .1z"/>
<path d="M96 99.3l.5 .1zM96 99.3h.5z"/>
<path d="M96.4 98.8l.2 .1zM96.4 98.8l.2 .1z"/>
<path d="M96.1 99.4h.4zM96.1 99.4h.3zM96.1 99.4h.3z"/>
<path d="M98.9 97.5l-.2 .4h2.4zM98.9 97.5h2l.2 .4z"/>
<path d="M98.7 97.9v.5h2.4zM98.7 97.9h2.4v.5z"/>
<path d="M98.9 97.5h2l-1.7-.3zM99.2 97.2h1.4l.3 .3z"/>
<path d="M98.7 98.4l.2 .5h2zM98.7 98.4h2.4l-.2 .5z"/>
<path d="M99.2 97.2h1.4l-.9-.2zM99.7 97l.9 .2z"/>
<path d="M100.1 78.8v15.5h.8zM100.1 78.8h.8v15.5z"/>
<path d="M102.1 98.8l.2 .1zM102.1 98.8l.2 .1z"/>
<path d="M102.1 99.2l.2 .1zM102.1 99.2l.2 .1z"/>
</g>
<text font-size="4.7" x="224.3" y="103.3">DOOR HANDLE</text>
<g font-size="4.5">
<text x="92.7" y="33.2">2400</text>
<text x="75.9" y="39">1200</text>
<text x="109.1" y="39">1200</text>
<text x="43.2" y="94.2" transform="rotate(-90 43.2 94.2)">3000</text>
</g>
<text font-size="4.4" x="21.8" y="143.1">100MM DOUBLE LEAF SLIDING DOOR</text>
<text font-size="3" x="212.9" y="46.9">100</text>
<g font-size="2.9">
<text x="21.2" y="147.3">1.AUTO MOTION SLIDING DOOR 100MM THICK</text>
<text x="21.4" y="154.4">3.SLIDING DOOR 2400X3000MM C.O.</text>
<text x="21.5" y="150.8">2.WITH PP/PP FOR BOTH SIDE,</text>
<text x="21.5" y="161.5">4.DOOR WITH PPGI WALL FRAME (3 SIDED ).</text>
<text x="24" y="158">(1200x1200 = 2 LEAFS) 2 NOS</text>
<text x="21.4" y="165.1">5.KEY LOCK, LOCK RELEASER SYSTEM,PADLOCK</text>
<text x="21.4" y="168.6">6.HEATING CABLE REQUIRED</text>
</g>
<g font-size="2.8">
<text x="233.9" y="167.7">NIHVA TECHNOLOGIES</text>
<text x="238.1" y="170.9">PVT. LTD. PUNE</text>
</g>
<text font-size="2.7" x="171.7" y="170.7">SLIDING DOOR</text>
<g font-size="2.5">
<text x="203.3" y="179.9">CLIENT - DYNA FILTERS PVT. LTD.</text>
<text x="203.2" y="183.5">PROJECT -</text>
<text x="203" y="187.1">SITE LOCATION - PUNE</text>
<text x="203" y="190.7">DWG. NO. : NIHVA/18-19/0277</text>
<text x="252.4" y="190.7">REV- 0</text>
</g>
<g font-size="2.3">
<text x="31.7" y="119.6">FINISHED</text>
<text x="139.3" y="119.6">FINISHED</text>
<text x="31.7" y="122.4">FLOOR LEVEL SLOOP</text>
<text x="31.7" y="125.2">MAX 1MM/Sq.Mt.</text>
<text x="139.3" y="122.4">FLOOR LEVEL SLOOP</text>
<text x="139.3" y="125.2">MAX 1MM/Sq.Mt.</text>
</g>
<g font-size="2.2">
<text x="46.1" y="98.5" transform="rotate(-90 46.1 98.5)">CLEAR OPENING</text>
<text x="160.1" y="190.5">If any queries contact : design@nihva.com</text>
</g>
<g font-size="2.1">
<text x="170.6" y="176.7">NAME</text>
<text x="170.9" y="179.7">P.V.A</text>
<text x="191.4" y="179.7">25.02.19</text>
<text x="171.1" y="183.3">V.M.T</text>
<text x="191.4" y="183.3">25.02.19</text>
</g>
<text font-size="1.9" x="159.9" y="186.6">APPRD.</text>
</svg>
